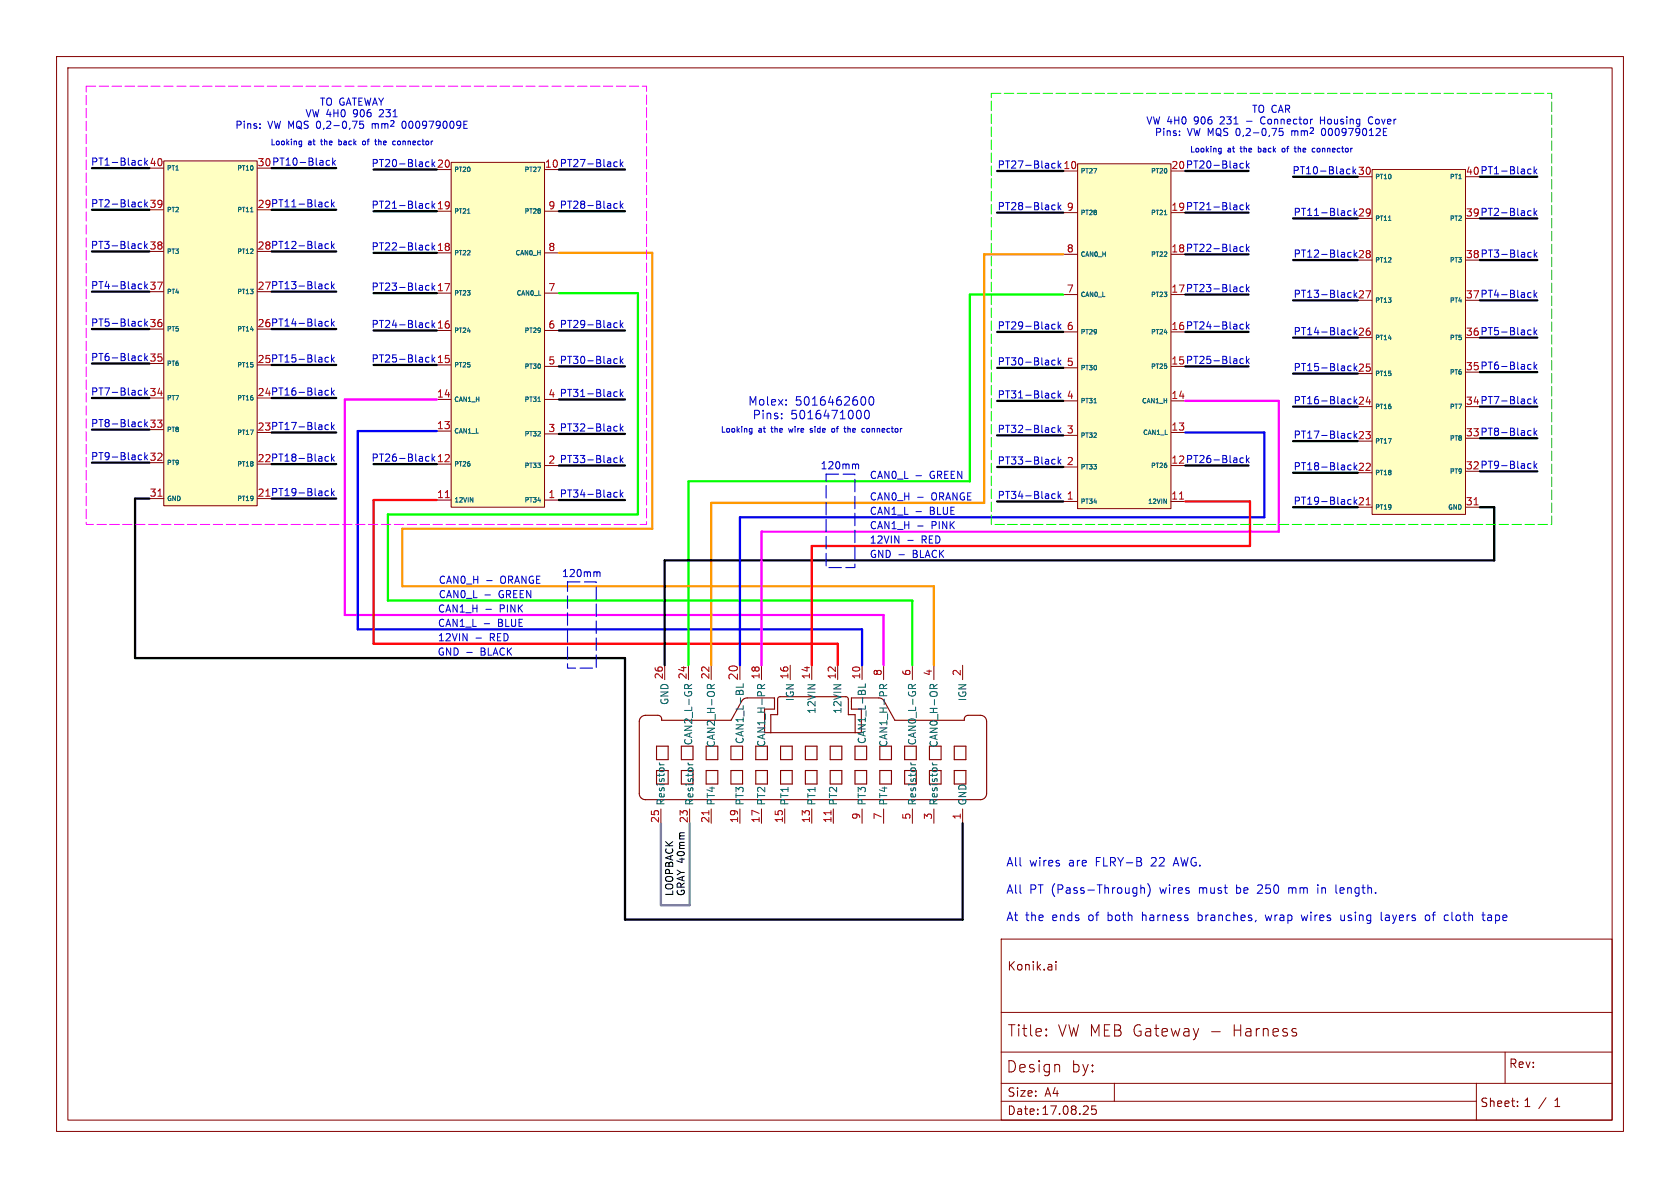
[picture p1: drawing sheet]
<svg xmlns="http://www.w3.org/2000/svg" width="297mm" height="210mm" viewBox="0 0 297 210" stroke-linecap="round" stroke-linejoin="round" font-family="sans-serif">
<g fill="none" stroke="#840000" stroke-width=".18">
<path d="M10 10h277v190h-277zM12 12h273v186h-273zM117.5 117.6v2.5M121.7 117.6v2.5M125.7 117.6v2.5M134.6 117.6v2.5M139.7 117.6v2.5M143.5 117.6v2.5M148.1 117.6v2.5M152.4 117.6v2.5M156.2 117.6v2.5M161.3 117.6v2.5"/>
<path d="M165.1 117.6v2.5M170.2 117.6v2.5M116.8 143v2.5M121.9 143v2.5M125.7 143v2.5M130.8 143v2.5M134.6 143v2.5M138.7 143v2.5M143.5 143v2.5M147.3 143v2.5M152.4 143v2.5M156.2 143v2.5"/>
<path d="M161.3 143v2.5M165.1 143v2.5M170.2 143v2.5M177 179h108M177 166h108v32h-108zM186.7 170v.1M186.7 170.5v1M177 191.5h108M177 186h108M177 194.7h84M185 183h.1l-.1 .1M185 183h-.1l.1 .1"/>
<path d="M185 181.9v.2M185 183v.1M185 181.9l.1 .1-.1 .1M185 181.9l-.1 .1 .1 .1M187.2 188.3l.1 1.2M193.7 195.5h-.7v.7l.2-.1h.5l.1 .3-.1 .5-.2 .1-.5-.1M197 191.5v3.2M214.2 182.4h1.5M229.1 182.6l.1 .2-.1 .2M261 191.5v6.5M266.1 186v5.5M268.3 195.5v.1"/>
<path d="M268.3 194.7v.1M273.3 194l-1.3 2"/>
</g>
<g fill="none" stroke="#840000" stroke-width=".2">
<path d="M116.1 131.9h2v2.4h-2zM117 127.1a.66 .66 0 0 0-.7-.7l-2.2 .1a1.09 1.09 0 0 0-1.1 1v12.8a1.1 1.1 0 0 0 1.1 1.1h59.2M120.5 131.9h2v2.4h-2zM122.5 136.2h-2v2.4h2M124.8 131.9v2.4h2.1v-2.4M124.8 136.2h2.1v2.4h-2.1zM129.2 131.9h2.1v2.4h-2.1zM129.2 136.2h2.1v2.4h-2.1zM131.1 123.9l-1.9 3.4h-12.2v-.2M132.1 123.4h4.8v2h-1.7v4.1M133.6 131.9v2.4h2.1v-2.4M133.6 136.2h2.1v2.4h-2.1z"/>
<path d="M138 131.9h2.1v2.4h-2.1zM138 136.2h2.1v2.4h-2.1zM142.4 131.9h2v2.4h-2zM142.4 136.2h2v2.4h-2zM146.8 131.9h2v2.4h-2zM146.8 136.2h2v2.4h-2zM151.2 131.9h2v2.4h-2zM151.2 136.2h2v2.4h-2zM155.4 123.4h-4.9v2h1.8v4.1h-16v-3.2h1.2v-2.8l.3-.3h11.8l.2 .1 .2 .3v2.7h1.2v3.2M155.5 131.9v2.4h2.1v-2.4M155.5 136.2h2.1v2.4h-2.1zM156.3 123.9l1.9 3.4h12.3v-.2a.65 .65 0 0 1 .6-.6l2.2-.1a1.09 1.09 0 0 1 1.1 1.1"/>
<path d="M159.9 131.9h2.1v2.4h-2.1zM162 136.2h-2.1v2.4h2.1M164.3 131.9v2.4h2.1v-2.4M168.7 131.9h2.1v2.4h-2.1zM168.7 136.2h2.1v2.4h-2.1zM174.4 127.5v12.8a1.1 1.1 0 0 1-1.1 1.1"/>
</g>
<g fill="none" stroke="#006464" stroke-width=".18">
<path d="M116.6 135.2h.8M116.6 134.8l.2 .4M121 121.7v-.5l.3-.2 .3 .1 .1 .6M121.7 135.2h.8M121.7 134.8l.2 .4M122.3 121l-.6 .4M125 121.7v-.5l.3-.2 .3 .1 .1 .6M126.3 121l-.6 .4M131.4 120.9v.6h-1.3M133.9 121.7v-.5l.3-.2 .3 .1 .1 .6M135.2 121l-.6 .4M153 120.9v.6h-1.3"/>
<path d="M155.5 121.7v-.5l.3-.2 .3 .1 .1 .6M156.8 121l-.6 .4M160.6 121.7v-.5l.2-.2 .4 .1 .1 .6M161 135.2h.9M161 134.8l.3 .4M161.9 121l-.6 .4M164.4 121.7v-.5l.3-.2 .3 .1 .1 .6M164.8 135.2h.9M164.8 134.8l.3 .4M165.7 121l-.6 .4"/>
</g>
<path d="M125.3 143.3v.7M146.9 143.3v.7" fill="none" stroke="#a90000" stroke-width=".18"/>
<path d="M242.6 30h16.5v60.9h-16.5z" fill="#ffffc2"/>
<path d="M240 31.2h2.5M240 38.6h2.5M242.6 30h16.5v60.9h-16.5zM240 46h2.5M240 53.1h2.5M240 59.7h2.5M240 66h2.5M240 71.9h2.5M240 78h2.5M240 89.7h2.5M240 83.6h2.5M259.1 89.7h2.5" fill="none" stroke="#840000" stroke-width=".18"/>
<path d="M245.5 39h.4M257.9 31.6h.5" fill="none" stroke="#006464" stroke-width=".18"/>
<path d="M241.5 89.2h.7M260.6 89.2h.7" fill="none" stroke="#a90000" stroke-width=".18"/>
<path d="M79.8 28.7h16.5v61h-16.5z" fill="#ffffc2"/>
<g fill="none" stroke="#840000" stroke-width=".18">
<path d="M77.2 30h2.5M77.2 37.3h2.5M79.8 28.7h16.5v61h-16.5zM77.2 44.7h2.5M77.2 51.8h2.5M77.2 58.4h2.5M96.3 44.7h2.5M96.3 51.8h2.5M77.2 64.5h2.5M77.2 70.6h2.5M77.2 76.2h2.5M77.2 82h2.5"/>
<path d="M77.2 88.4h2.6M96.3 88.4h2.5"/>
</g>
<path d="M82.6 37.7h.5M95.1 71h.4" fill="none" stroke="#006464" stroke-width=".18"/>
<path d="M78.7 88h.8" fill="none" stroke="#a90000" stroke-width=".18"/>
<path d="M29 28.4h16.5v61h-16.5z" fill="#ffffc2"/>
<path d="M26.4 29.7h2.5M26.4 37.1h2.5M29 28.4h16.5v61h-16.5zM26.4 44.5h2.5M26.4 51.6h2.5M26.4 58.2h2.5M26.4 64.3h2.5M26.4 70.4h2.5M26.4 75.9h2.5M26.4 81.8h2.5M26.4 88.1h2.6" fill="none" stroke="#840000" stroke-width=".18"/>
<path d="M27.9 87.7h.8" fill="none" stroke="#a90000" stroke-width=".18"/>
<path d="M44.3 37.4h.4" fill="none" stroke="#006464" stroke-width=".18"/>
<path d="M190.5 29h16.5v60.9h-16.5z" fill="#ffffc2"/>
<g fill="none" stroke="#840000" stroke-width=".18">
<path d="M188 30.2h2.5M188 37.6h2.5M190.5 29h16.5v60.9h-16.5zM188 45h2.5M188 52.1h2.5M188 58.7h2.5M188 70.9h2.5M188 65h2.5M188 77h2.5M207.1 70.9h2.4M207.1 76.5h2.4M188 88.6h2.5"/>
<path d="M188 82.6h2.5M207 88.6h2.5"/>
</g>
<path d="M205.8 38h.5M193.4 71.2h.4M205.8 88.2l.4 .8v-.8" fill="none" stroke="#006464" stroke-width=".18"/>
<path d="M208.5 88.2h.7" fill="none" stroke="#a90000" stroke-width=".18"/>
<g fill="none" stroke="#0000c2" stroke-width=".18">
<path d="M24.7 28.4h.3M24.7 35.7l.3 .1M25 29.1l-.3 .1M25 36.5l-.3 .1M25.6 27.9v1.3M25.6 35.3v1.3M25.7 28.7l.4 .5M25.7 36.1l.4 .5M26.1 28.4l-.5 .4M26.1 35.7l-.5 .5M46 21.9v.1M46 22.6v.1"/>
<path d="M52.9 25.6h.4M52.9 25h.4M53.3 24.9v.8l-.3 .2M57.5 36.5l.2 .1 .4-.1M57.7 29.1l.2 .1 .4-.1M58.1 35.8l-.4-.1-.2 .1M58.3 28.4h-.4l-.2 .1M58.6 35.3v1.3M58.7 36.1l.4 .5M58.8 27.9v1.3M58.9 28.7l.4 .5M59.1 35.7l-.5 .5"/>
<path d="M59.3 28.4l-.5 .4M63.6 21.4v.6l.1-.1 .5 .1 .1 .5-.3 .2-.4-.1M64.4 24.9l-.3 .2v.4l.3 .1M66.2 24.9h.4M66.4 25.6h.2M69.6 24.9l.3 .1M69.9 25.6h-.3M75.3 29.3l.2 .2 .3-.1M75.3 36.7l.2 .1h.3M75.8 28.7l-.3-.1-.2 .1M75.8 36h-.3l-.2 .1M76.4 28.2v1.3"/>
<path d="M76.4 35.6v1.2M76.5 29l.4 .5M76.5 36.3l.4 .5M76.9 28.6l-.5 .5M76.9 36l-.5 .5M82 22.7h.6M82 22h.4M82 21.4h.6M108.6 29.3l.2 .2 .3-.1M108.6 36.7l.2 .1h.3M109.1 28.7l-.3-.1-.2 .1M109.1 36h-.3l-.2 .1"/>
<path d="M109.7 28.2v1.3M109.7 35.6v1.2M109.8 29l.3 .5M109.8 36.3l.3 .5M110.1 28.6l-.4 .5M110.1 36l-.4 .5M186 37l.2 .1 .3-.1M186 29.6l.2 .1h.3M186.5 36.3l-.3-.1-.2 .2M186.5 28.9h-.3l-.2 .1M187.1 28.4v1.3M187.1 35.8v1.3"/>
<path d="M187.2 36.6l.4 .5M187.2 29.2l.4 .5M187.6 36.2l-.5 .5M187.6 28.9l-.5 .5M208.5 23.8v.2M208.5 23.2v.1M215.5 26.8h.4M215.5 26.3h.4M215.9 26.2v.8l-.3 .2M219.3 37l.1 .1 .4-.1M219.3 29.6l.1 .1h.4M219.8 36.3l-.4-.1-.1 .2"/>
<path d="M219.8 28.9h-.4l-.1 .1M220.4 28.4v1.3M220.4 35.8v1.3M220.5 36.6l.3 .5M220.5 29.2l.3 .5M220.8 36.2l-.4 .5M220.8 28.9l-.4 .5M223.1 20.7l-.2 .5 .2 .7M226.2 22.7l-.1 .6 .2-.1h.4l.1 .5-.2 .3-.5-.2M227 26.2l-.4 .2 .1 .4 .3 .1M228.8 26.2h.4M229 26.8l.2 .1"/>
<path d="M232.2 26.2l.3 .1M232.5 26.8l-.3 .1M233.4 20.6v1.3M233.4 21.3h.8M238.1 30.6l.2 .1h.4M238.3 38l.2 .1 .4-.1M238.7 29.9h-.4l-.2 .1M238.9 37.3l-.4-.1-.2 .2M239.2 29.5v1.2M239.3 30.2l.4 .5M239.7 29.9l-.5 .5M242.4 20.6a.64 .64 0 0 0-.5 .7 .64 .64 0 0 0 .5 .6"/>
<path d="M244.6 24h.6M244.6 23.3h.4M270.3 29.9h.4M270.3 37.2l.4 .1M270.7 30.7h-.4M270.7 38l-.4 .1M271.2 29.5v1.2M271.2 36.8v1.3M271.3 30.2l.4 .5M271.3 37.6l.4 .5M271.7 29.9l-.5 .5M271.7 37.2l-.5 .5"/>
<path d="M24.7 43.1l.3 .1M24.7 56.8l.3 .1M24.7 50.2l.3 .1M25 43.9h-.3M25 57.6l-.3 .1M25 51h-.3M25.6 42.7v1.2M25.6 49.8v1.2M25.6 56.4v1.3M25.7 43.5l.4 .4M25.7 57.2l.4 .5M25.7 50.6l.4 .4"/>
<path d="M26.1 43.1l-.5 .5M26.1 56.8l-.5 .5M26.1 50.2l-.5 .5M57.5 43.8l.2 .1h.4M57.5 57.5l.2 .2 .4-.1M57.5 50.9l.2 .1h.4M58.1 43.2l-.4-.1-.2 .1M58.1 56.9l-.4-.1-.2 .1M58.1 50.3l-.4-.1-.2 .1M58.6 42.7v1.2M58.6 49.8v1.2M58.6 56.4v1.3"/>
<path d="M58.7 43.5l.4 .4M58.7 57.2l.4 .5M58.7 50.6l.4 .4M59.1 43.1l-.5 .5M59.1 56.8l-.5 .5M59.1 50.2l-.5 .5M75.3 51.2l.2 .1 .3-.1M75.3 57.8l.2 .1 .3-.1M75.3 44.1l.2 .1 .3-.1M75.8 50.5h-.3l-.2 .1M75.8 57.1h-.3l-.2 .1M75.8 43.4l-.3-.1-.2 .2"/>
<path d="M76.4 42.9v1.3M76.4 50v1.3M76.4 56.6v1.3M76.5 50.8l.4 .5M76.5 57.4l.4 .5M76.5 43.7l.4 .5M76.9 50.5l-.5 .4M76.9 57.1l-.5 .4M76.9 43.3l-.5 .5M108.6 57.8l.2 .1 .3-.1M109.1 57.1h-.3l-.2 .1M109.7 56.6v1.3"/>
<path d="M109.8 57.4l.3 .5M110.1 57.1l-.4 .4M186 58l.2 .2 .3-.1M186.5 57.4l-.3-.1-.2 .1M187.1 56.9v1.3M187.2 57.7l.4 .5M187.6 57.3l-.5 .5M219.3 58l.1 .2 .4-.1M219.3 44.3l.1 .1h.4M219.3 51.4l.1 .2 .4-.1M219.8 57.4l-.4-.1-.1 .1M219.8 43.7l-.4-.1-.1 .1"/>
<path d="M219.8 50.8l-.4-.1-.1 .1M220.4 43.2v1.2M220.4 50.3v1.3M220.4 56.9v1.3M220.5 44l.3 .4M220.5 51.1l.3 .5M220.5 57.7l.3 .5M220.8 43.6l-.4 .5M220.8 50.7l-.4 .5M220.8 57.3l-.4 .5M238.3 59.1l.2 .1 .4-.1M238.3 52.5l.2 .1 .4-.1"/>
<path d="M238.3 45.3l.2 .2 .4-.1M238.9 58.4l-.4-.1-.2 .2M238.9 51.8l-.4-.1-.2 .1M238.9 44.7l-.4-.1-.2 .1M270.3 58.3l.4 .1M270.3 51.7l.4 .1M270.3 44.6l.4 .1M270.7 59.1l-.4 .1M270.7 52.5l-.4 .1M270.7 45.4l-.4 .1M271.2 51.3v1.3M271.2 57.9v1.3"/>
<path d="M271.2 44.2v1.3M271.3 58.7l.4 .5M271.3 52.1l.4 .5M271.4 45l.3 .5M271.7 58.3l-.5 .5M271.7 51.7l-.5 .5M271.7 44.6l-.5 .5M24.7 74.6h.3M24.7 69l.3 .1M24.7 62.9l.3 .1M25 75.4h-.3M25 69.8h-.3"/>
<path d="M25 63.7h-.3M25.6 62.5v1.2M25.6 68.6v1.2M25.6 74.2v1.2M25.7 74.9l.4 .5M25.7 69.4l.4 .4M25.7 63.3l.4 .4M26.1 74.6l-.5 .5M26.1 69l-.5 .5M26.1 62.9l-.5 .5M57.5 63.9l.2 .1 .4-.1M57.5 69.7l.2 .1h.4"/>
<path d="M57.5 75.8l.2 .1h.4M58.1 63.2h-.4l-.2 .1M58.1 69.1l-.4-.1-.2 .1M58.1 75.2l-.4-.1-.2 .1M58.6 62.7v1.3M58.6 68.6v1.2M58.6 74.7v1.2M58.7 69.4l.4 .4M58.7 63.5l.4 .5M58.7 75.5l.4 .4M59.1 69l-.5 .5M59.1 63.2l-.5 .4"/>
<path d="M59.1 75.1l-.5 .5M75.3 63.9l.2 .1 .3-.1M75.8 63.2h-.3l-.2 .1M76.4 62.7v1.3M76.5 63.5l.4 .5M76.9 63.2l-.5 .4M108.6 70l.2 .1 .3-.1M108.6 76.1l.2 .1 .3-.1M108.6 64.1l.2 .2 .3-.1M109.1 69.3h-.3l-.2 .1M109.1 75.4l-.3-.1-.2 .2M109.1 63.5l-.3-.1-.2 .1"/>
<path d="M109.7 63v1.3M109.7 68.8v1.3M109.7 74.9v1.3M109.8 69.6l.3 .5M109.8 75.7l.3 .5M109.8 63.8l.3 .5M110.1 69.3l-.4 .4M110.1 75.3l-.4 .5M110.1 63.4l-.4 .5M132.6 76.4h.3M132.6 75.8h.3M132.9 75.7v.8l-.3 .2"/>
<path d="M138.2 73.9v.1M138.2 73.1v.1M139 71.5v.1M139 70.7v.1M139.4 75.7l.2 .7M143.2 76.4h.3M143.5 75.7l-.3 .2 .1 .1 .2 .1M147.1 75.8l.1-.1 .3 .1v.6l-.4-.1zM149.9 75.4v1M150 75.7l-.1 .1M152.1 72.7l.2 .8-.2 .4-.2 .1M152.7 70.1a.94 .94 0 0 1 0 1.5"/>
<path d="M153 72.7l.2-.2a.81 .81 0 0 1 .6 .7 .81 .81 0 0 1-.3 .8h-.2a.81 .81 0 0 1-.3-1.3zM153.6 75.7l-.4 .2 .1 .4 .3 .1M153.8 70.3l.2-.2a.81 .81 0 0 1 .6 .6 .81 .81 0 0 1-.3 .8l-.2 .1a.81 .81 0 0 1-.3-1.3zM186 64.4l.2 .1h.3M186 70.2l.2 .2 .3-.1M186 76.3l.2 .1h.3M186.5 69.6l-.3-.1-.2 .1M186.5 63.7h-.3l-.2 .1M186.5 75.7l-.3-.1-.2 .1M187.1 63.2v1.3M187.1 69.1v1.3M187.1 75.2v1.2"/>
<path d="M187.2 64l.4 .5M187.2 69.9l.4 .5M187.2 76l.4 .4M187.6 69.5l-.5 .5M187.6 63.7l-.5 .4M187.6 75.6l-.5 .5M219.3 64.1l.1 .2 .4-.1M219.8 63.5l-.4-.1-.1 .1M220.4 63v1.3M220.5 63.8l.3 .5M220.8 63.4l-.4 .5M238.3 71.2l.2 .2 .4-.1"/>
<path d="M238.3 65.4l.2 .1h.4M238.3 77.3l.2 .2 .4-.1M238.9 70.6l-.4-.1-.2 .1M238.9 64.7h-.4l-.2 .1M238.9 76.7l-.4-.1-.2 .1M270.3 64.4l.4 .1M270.3 76.1l.4 .1M270.3 70.5l.4 .1M270.7 65.2l-.4 .1M270.7 76.9l-.4 .1M270.7 71.3l-.4 .1M271.2 64v1.3"/>
<path d="M271.2 70.1v1.3M271.2 75.7v1.3M271.3 64.8l.4 .5M271.3 76.5l.4 .5M271.3 70.9l.4 .5M271.7 64.4l-.5 .5M271.7 76.1l-.5 .5M271.7 70.5l-.5 .5M24.7 80.4l.3 .1M25 81.2l-.3 .1M25.6 80v1.3M25.7 80.8l.4 .5"/>
<path d="M26.1 80.4l-.5 .5M57.5 81.4l.2 .1h.4M57.5 87.5l.2 .1h.4M58.1 80.7h-.4l-.2 .1M58.1 86.8h-.4l-.2 .1M58.6 80.3v1.2M58.6 86.4v1.2M58.7 87.1l.4 .5M58.7 81l.4 .5M59.1 86.8l-.5 .5M59.1 80.7l-.5 .5M75.3 81.4l.2 .1h.3"/>
<path d="M75.8 80.7h-.3l-.2 .1M76.4 80.3v1.2M76.5 81l.4 .5M76.9 80.7l-.5 .5M108.6 87.8l.2 .1 .3-.1M108.6 81.7l.2 .1 .3-.1M109.1 87.1l-.3-.1-.2 .2M109.1 81l-.3-.1-.2 .2M109.7 80.5v1.3M109.7 86.6v1.3M109.8 87.4l.3 .5M109.8 81.3l.3 .5"/>
<path d="M110.1 87l-.4 .5M110.1 80.9l-.4 .5M151.3 82.1h.4l.1 .8M158.9 98.1h1M160.5 95.5h1M161.9 84.1h1M161.9 90.4h1M162.2 93h1M162.2 87.9h1M186 88l.2 .1h.3M186 81.9l.2 .1h.3M186.5 87.3h-.3l-.2 .1"/>
<path d="M186.5 81.3l-.3-.1-.2 .1M187.1 80.8v1.2M187.1 86.9v1.2M187.2 87.6l.4 .5M187.2 81.6l.4 .4M187.6 87.3l-.5 .5M187.6 81.2l-.5 .5M219.3 81.7l.1 .1 .4-.1M219.8 81l-.4-.1-.1 .2M220.4 80.5v1.3M220.5 81.3l.3 .5M220.8 80.9l-.4 .5"/>
<path d="M238.3 82.9l.2 .2 .4-.1M238.3 89l.2 .1h.4M238.9 82.3l-.4-.1-.2 .1M238.9 88.4l-.4-.1-.2 .1M270.3 82h.4M270.7 82.7l-.4 .1M271.2 81.5v1.3M271.3 82.3l.4 .5M271.7 82l-.5 .4M82.5 115.3h1M84.1 112.8h1M85.6 110.3h1"/>
<path d="M85.7 105.2h1M85.9 107.7h1M86 102.6h1M105.6 101.1h.4l.1 .8M201.7 156.4v1.5M201.7 157.1l.2-.2 .4 .1v.9M202.9 156.2a1.72 1.72 0 0 1 0 2.3M227.8 156.9v1M227.9 157l-.1 .1M233 156.4v.2M233 156.9v1M236.2 156.4v1.3l.2 .2"/>
<path d="M222 162.7v.2M223.7 161.7l.3 1M230 161.7l.3 1M237 161.7v.8l.1 .2h.4M244.2 161.2v1.3l.2 .2M252.7 161.9l-.4-.2-.3 .3v.5l.1 .2h.4l.2-.1M255.6 161.7l.4 .1M256 162.7h-.4M262 161.7h.5M262.2 161.2v1.3l.3 .2M263.2 161.7l-.2 .1M263.2 162.2a.29 .29 0 0 0-.2 .3 .29 .29 0 0 0 .2 .2"/>
</g>
<g fill="none" stroke="#000" stroke-width=".4">
<path d="M16.3 37.1h10.1M16.3 29.7h10.1M48 37.1h11.4M48 29.7h11.4M66 30h11.2M66 37.3h11.2M98.8 30h11.7M98.8 37.3h11.7M176.3 37.6h11.7M176.3 30.2h11.7M209.5 37.6h11.2M209.5 30.2h11.2"/>
<path d="M228.6 31.2h11.4M228.6 38.6h11.4M261.6 31.2h10.2M261.6 38.6h10.2M16.3 58.2h10.1M16.3 44.5h10.1M16.3 51.6h10.1M48 58.2h11.4M48 44.5h11.4M48 51.6h11.4M66 51.8h11.2M66 58.4h11.2"/>
<path d="M66 44.7h11.2M98.8 58.4h11.7M176.3 58.7h11.7M209.5 52.1h11.2M209.5 58.7h11.2M209.5 45h11.2M228.6 53.1h11.4M228.6 59.7h11.4M228.6 46h11.4M261.6 53.1h10.2M261.6 59.7h10.2M261.6 46h10.2"/>
<path d="M16.3 70.4h10.1M16.3 75.9h10.1M16.3 64.3h10.1M48 64.5h11.4M48 70.4h11.4M48 76.5h11.4M66 64.5h11.2M98.8 76.7h11.7M98.8 64.8h11.7M98.8 70.6h11.7M176.3 77h11.7M176.3 70.9h11.7"/>
<path d="M176.3 65h11.7M209.5 64.8h11.2M228.6 71.9h11.4M228.6 78h11.4M228.6 66h11.4M261.6 71.9h10.2M261.6 77.5h10.2M261.6 65.8h10.2M16.3 81.8h10.1M26.4 88.1h-2.5v28.2h86.6v46.3h59.7v-17.1M48 82h11.4M48 88.1h11.4"/>
<path d="M66 82h11.2M98.8 82.3h11.7M98.8 88.4h11.7M176.3 88.6h11.7M176.3 82.6h11.7M209.5 82.3h11.2M228.6 89.7h11.4M228.6 83.6h11.4M261.6 89.7h2.6v9.4h-146.7v18.5M261.6 83.3h10.2"/>
</g>
<path d="M77.2 70.6h-16.2v38.1h95.2v8.9M209.5 70.9h16.6v23.1h-91.5v23.6" fill="none" stroke="#f0f" stroke-width=".4"/>
<path d="M98.8 51.8h14v39.1h-44.2v15.3h92.7v11.4M188 52.1h-16.6v33h-49.7v32.5" fill="none" stroke="#0f0" stroke-width=".4"/>
<path d="M77.2 76.2h-14v35.1h89.2v6.3M209.5 76.5h14v14.9h-92.7v26.2" fill="none" stroke="#00f" stroke-width=".4"/>
<path d="M77.2 88.4h-11.2v25.4h82.1v3.8M209.5 88.6h11.5v7.9h-77.5v21.1" fill="none" stroke="#f00" stroke-width=".4"/>
<path d="M98.8 44.7h16.5v48.8h-44.2v10.1h94v14M188 45h-14v43.9h-48.3v28.7" fill="none" stroke="#f90" stroke-width=".4"/>
<path d="M116.8 145.5v14.5h5.1v-14.5" fill="none" stroke="#848484" stroke-width=".4"/>
<path d="M146 83.8h5.1v16.5h-5.1zM100.3 102.9h5.1v15.2h-5.1z" fill="none" stroke="#0000c2" stroke-width=".2" stroke-dasharray="2.2 .8"/>
<path d="M15.2 15.2h99.1v77.5h-99.1z" fill="none" stroke="#f0f" stroke-width=".18" stroke-dasharray="1.7 .6"/>
<path d="M175.3 16.5h99v76.2h-99z" fill="none" stroke="#00c200" stroke-width=".18" stroke-dasharray="1.7 .6"/>
<g font-size="2.8" fill="#840000">
<text x="178" y="183.5">Title:</text>
<text x="186.9" y="183.5">VW MEB Gateway</text>
<text x="217.9" y="183.5">Harness</text>
<text x="177.8" y="189.8">Design</text>
<text x="189.3" y="189.8">by:</text>
</g>
<g font-size="2.1" fill="#0000c2">
<text x="132.2" y="71.9">Molex:</text>
<text x="140.6" y="71.9">5016462600</text>
<text x="133" y="74.3">Pins:</text>
<text x="139.8" y="74.3">5016471000</text>
<text x="177.8" y="153.4">All</text>
<text x="182" y="153.4">wires</text>
<text x="189" y="153.4">are</text>
<text x="193.8" y="153.4">FLRY-B</text>
<text x="203.8" y="153.4">22</text>
<text x="207.9" y="153.4">AWG.</text>
<text x="177.8" y="158.2">All</text>
<text x="182" y="158.2">PT (Pass-Through)</text>
<text x="205.2" y="158.2">wires</text>
<text x="212.2" y="158.2">must</text>
<text x="218.9" y="158.2">be</text>
<text x="222.9" y="158.2">250</text>
<text x="228.5" y="158.2">mm</text>
<text x="233.8" y="158.2">in</text>
<text x="237.1" y="158.2">length.</text>
<text x="177.8" y="163">At</text>
<text x="181.2" y="163">the</text>
<text x="186" y="163">ends</text>
<text x="192.6" y="163">of</text>
<text x="196.1" y="163">both</text>
<text x="202.3" y="163">harness</text>
<text x="212.3" y="163">branches,</text>
<text x="224.5" y="163">wrap</text>
<text x="231" y="163">wires</text>
<text x="238" y="163">using</text>
<text x="245.3" y="163">layers</text>
<text x="253.3" y="163">of</text>
<text x="256.8" y="163">cloth</text>
<text x="263.8" y="163">tape</text>
</g>
<text font-size="2.1" fill="#a90000" x="130.6" y="120.4" transform="rotate(-90 130.6 120.4)">20</text>
<g font-size="2.1" fill="#840000">
<text x="178" y="171.8">Konik.ai</text>
<text x="266.7" y="189">Rev:</text>
<text x="178" y="197.3">Date: 17.08.25</text>
<text x="178" y="194.1">Size:</text>
<text x="184.7" y="194.1">A4</text>
<text x="261.6" y="195.9">Sheet:</text>
<text x="269.2" y="195.9">1</text>
<text x="274.8" y="195.9">1</text>
</g>
<g font-size="1.8" fill="#0000c2">
<text x="41.5" y="23">Pins:</text>
<text x="47.3" y="23">VW MQS 0,2-0,75</text>
<text x="53.9" y="20.9">VW 4H0</text>
<text x="56.4" y="18.9">TO GATEWAY</text>
<text x="62.5" y="20.9">906</text>
<text x="66.2" y="23">mm^{2}000979009E</text>
<text x="67.3" y="20.9">231</text>
<text x="202.6" y="22.2">VW 4H0</text>
<text x="211.2" y="22.2">906</text>
<text x="216" y="22.2">231</text>
<text x="220.8" y="22.2">-</text>
<text x="221.2" y="20.2">TO CAR</text>
<text x="223.5" y="22.2">Connector</text>
<text x="234.3" y="22.2">Housing</text>
<text x="243" y="22.2">Cover</text>
<text x="16" y="29.4">PT1-Black</text>
<text x="45.4" y="29.5">30 PT10-Black</text>
<text x="65.6" y="29.6">PT20-Black</text>
<text x="96.2" y="29.7">10 PT27-Black</text>
<text x="176.3" y="29.9">PT27-Black</text>
<text x="204.1" y="24.2">Pins:</text>
<text x="207" y="30">20 PT20-Black</text>
<text x="209.9" y="24.2">VW MQS 0,2-0,75</text>
<text x="228.8" y="24.2">mm^{2}000979012E</text>
<text x="228.4" y="30.9">PT10-Black</text>
<text x="259.1" y="31">40 PT1-Black</text>
<text x="16" y="36.7">PT2-Black</text>
<text x="45.4" y="36.8">29 PT11-Black</text>
<text x="65.6" y="37">PT21-Black</text>
<text x="96.8" y="37.1">9 PT28-Black</text>
<text x="176.3" y="37.2">PT28-Black</text>
<text x="207" y="37.3">19 PT21-Black</text>
<text x="228.6" y="38.3">PT11-Black</text>
<text x="240" y="38.4">29</text>
<text x="259.1" y="38.4">39 PT2-Black</text>
<text x="16" y="44.1">PT3-Black</text>
<text x="45.4" y="44.2">28 PT12-Black</text>
<text x="65.6" y="44.4">PT22-Black</text>
<text x="207" y="44.7">18 PT22-Black</text>
<text x="228.6" y="45.6">PT12-Black</text>
<text x="240" y="45.7">28</text>
<text x="259.1" y="45.7">38 PT3-Black</text>
<text x="16" y="51.2">PT4-Black</text>
<text x="45.4" y="51.3">27 PT13-Black</text>
<text x="65.6" y="51.5">PT23-Black</text>
<text x="207" y="51.8">17 PT23-Black</text>
<text x="228.6" y="52.7">PT13-Black</text>
<text x="240" y="52.8">27</text>
<text x="259.1" y="52.8">37 PT4-Black</text>
<text x="16" y="57.8">PT5-Black</text>
<text x="45.4" y="57.9">26 PT14-Black</text>
<text x="65.6" y="58.1">PT24-Black</text>
<text x="96.8" y="58.2">6 PT29-Black</text>
<text x="176.3" y="58.3">PT29-Black</text>
<text x="207" y="58.4">16 PT24-Black</text>
<text x="228.6" y="59.3">PT14-Black</text>
<text x="240" y="59.4">26</text>
<text x="259.1" y="59.4">36 PT5-Black</text>
<text x="16" y="63.9">PT6-Black</text>
<text x="45.4" y="64.3">25 PT15-Black</text>
<text x="65.6" y="64.2">PT25-Black</text>
<text x="96.8" y="64.5">5 PT30-Black</text>
<text x="176.3" y="64.7">PT30-Black</text>
<text x="207" y="64.5">15 PT25-Black</text>
<text x="228.6" y="65.7">PT15-Black</text>
<text x="240" y="65.8">25</text>
<text x="259.1" y="65.5">35 PT6-Black</text>
<text x="16" y="70">PT7-Black</text>
<text x="45.4" y="70.1">24 PT16-Black</text>
<text x="96.8" y="70.4">4 PT31-Black</text>
<text x="176.3" y="70.5">PT31-Black</text>
<text x="228.6" y="71.5">PT16-Black</text>
<text x="240" y="71.6">24</text>
<text x="259.1" y="71.6">34 PT7-Black</text>
<text x="16" y="75.6">PT8-Black</text>
<text x="45.4" y="76.2">23 PT17-Black</text>
<text x="96.8" y="76.5">3 PT32-Black</text>
<text x="176.3" y="76.6">PT32-Black</text>
<text x="228.6" y="77.6">PT17-Black</text>
<text x="240" y="77.7">23</text>
<text x="259.1" y="77.2">33 PT8-Black</text>
<text x="16" y="81.4">PT9-Black</text>
<text x="45.4" y="81.8">22 PT18-Black</text>
<text x="65.6" y="81.7">PT26-Black</text>
<text x="96.8" y="82">2 PT33-Black</text>
<text x="145" y="83.2">120mm</text>
<text x="176.3" y="82.2">PT33-Black</text>
<text x="207" y="82">12 PT26-Black</text>
<text x="228.6" y="83.2">PT18-Black</text>
<text x="240" y="83.3">22</text>
<text x="259.1" y="83.1">32 PT9-Black</text>
<text x="45.4" y="87.9">21 PT19-Black</text>
<text x="96.8" y="88.1">1 PT34-Black</text>
<text x="153.7" y="84.7">CAN0_L</text>
<text x="153.7" y="88.6">CAN0_H</text>
<text x="164.5" y="84.7">GREEN</text>
<text x="164.8" y="88.6">ORANGE</text>
<text x="176.3" y="88.3">PT34-Black</text>
<text x="228.6" y="89.3">PT19-Black</text>
<text x="240" y="89.4">21</text>
<text x="153.7" y="93.6">CAN1_H</text>
<text x="153.7" y="91.1">CAN1_L</text>
<text x="164.5" y="91.1">BLUE</text>
<text x="164.8" y="93.6">PINK</text>
<text x="153.7" y="96.2">12VIN</text>
<text x="153.7" y="98.7">GND -</text>
<text x="161.5" y="98.7">BLACK</text>
<text x="163" y="96.2">RED</text>
<text x="77.5" y="103.3">CAN0_H</text>
<text x="77.5" y="105.8">CAN0_L</text>
<text x="88.3" y="105.8">GREEN</text>
<text x="88.6" y="103.3">ORANGE</text>
<text x="99.3" y="102.2">120mm</text>
<text x="77.3" y="108.4">CAN1_H</text>
<text x="77.3" y="110.9">CAN1_L</text>
<text x="77.3" y="113.4">12VIN</text>
<text x="86.7" y="113.4">RED</text>
<text x="88.1" y="110.9">BLUE</text>
<text x="88.4" y="108.4">PINK</text>
<text x="77.3" y="116">GND -</text>
<text x="85.1" y="116">BLACK</text>
</g>
<g font-size="1.8" fill="#a90000">
<text x="26.4" y="29.5">40</text>
<text x="77.2" y="29.7">20</text>
<text x="187.9" y="30">10</text>
<text x="240" y="31">30</text>
<text x="26.4" y="36.8">39</text>
<text x="77.2" y="37.1">19</text>
<text x="188.5" y="37.3">9</text>
<text x="26.4" y="44.2">38</text>
<text x="77.2" y="44.5">18</text>
<text x="96.8" y="44.5">8</text>
<text x="188.5" y="44.7">8</text>
<text x="26.4" y="51.3">37</text>
<text x="77.2" y="51.6">17</text>
<text x="96.8" y="51.6">7</text>
<text x="188.5" y="51.8">7</text>
<text x="26.4" y="57.9">36</text>
<text x="77.2" y="58.2">16</text>
<text x="188.5" y="58.4">6</text>
<text x="26.4" y="64">35</text>
<text x="77.2" y="64.3">15</text>
<text x="188.5" y="64.8">5</text>
<text x="26.4" y="70.1">34</text>
<text x="77.2" y="70.4">14</text>
<text x="188.5" y="70.6">4</text>
<text x="207" y="70.6">14</text>
<text x="26.4" y="75.7">33</text>
<text x="77.2" y="75.9">13</text>
<text x="188.5" y="76.7">3</text>
<text x="207" y="76.2">13</text>
<text x="26.4" y="81.5">32</text>
<text x="77.2" y="81.8">12</text>
<text x="188.5" y="82.3">2</text>
<text x="26.4" y="87.9">31</text>
<text x="77.2" y="88.1">11</text>
<text x="188.5" y="88.4">1</text>
<text x="207" y="88.4">11</text>
<text x="259" y="89.4">31</text>
<text x="156" y="119.6" transform="rotate(-90 156 119.6)">8</text>
<text x="161" y="119.6" transform="rotate(-90 161 119.6)">6</text>
<text x="164.8" y="119.6" transform="rotate(-90 164.8 119.6)">4</text>
<text x="169.9" y="119.6" transform="rotate(-90 169.9 119.6)">2</text>
<text x="117.3" y="120.2" transform="rotate(-90 117.3 120.2)">26</text>
<text x="121.5" y="120.2" transform="rotate(-90 121.5 120.2)">24</text>
<text x="125.5" y="120.2" transform="rotate(-90 125.5 120.2)">22</text>
<text x="134.4" y="120.2" transform="rotate(-90 134.4 120.2)">18</text>
<text x="139.4" y="120.2" transform="rotate(-90 139.4 120.2)">16</text>
<text x="143.3" y="120.2" transform="rotate(-90 143.3 120.2)">14</text>
<text x="147.8" y="120.2" transform="rotate(-90 147.8 120.2)">12</text>
<text x="152.1" y="120.2" transform="rotate(-90 152.1 120.2)">10</text>
<text x="116.6" y="145.6" transform="rotate(-90 116.6 145.6)">25</text>
<text x="121.7" y="145.6" transform="rotate(-90 121.7 145.6)">23</text>
<text x="125.5" y="145.6" transform="rotate(-90 125.5 145.6)">21</text>
<text x="130.6" y="145.6" transform="rotate(-90 130.6 145.6)">19</text>
<text x="134.4" y="145.6" transform="rotate(-90 134.4 145.6)">17</text>
<text x="138.5" y="145.6" transform="rotate(-90 138.5 145.6)">15</text>
<text x="143.3" y="145.6" transform="rotate(-90 143.3 145.6)">13</text>
<text x="147.1" y="145.6" transform="rotate(-90 147.1 145.6)">11</text>
<text x="152.1" y="145" transform="rotate(-90 152.1 145)">9</text>
<text x="156" y="145" transform="rotate(-90 156 145)">7</text>
<text x="161" y="145" transform="rotate(-90 161 145)">5</text>
<text x="164.8" y="145" transform="rotate(-90 164.8 145)">3</text>
<text x="169.9" y="145" transform="rotate(-90 169.9 145)">1</text>
</g>
<g font-size="1.8" fill="#006464">
<text x="118.4" y="124.7" transform="rotate(-90 118.4 124.7)">GND</text>
<text x="140.6" y="124.1" transform="rotate(-90 140.6 124.1)">IGN</text>
<text x="171" y="124.1" transform="rotate(-90 171 124.1)">IGN</text>
<text x="122.6" y="131.9" transform="rotate(-90 122.6 131.9)">CAN2_L-GR</text>
<text x="131.7" y="131.6" transform="rotate(-90 131.7 131.6)">CAN1_L-BL</text>
<text x="144.4" y="126.3" transform="rotate(-90 144.4 126.3)">12VIN</text>
<text x="149" y="126.3" transform="rotate(-90 149 126.3)">12VIN</text>
<text x="153.3" y="131.6" transform="rotate(-90 153.3 131.6)">CAN1_L-BL</text>
<text x="162.2" y="131.9" transform="rotate(-90 162.2 131.9)">CAN0_L-GR</text>
<text x="126.6" y="132.2" transform="rotate(-90 126.6 132.2)">CAN2_H-OR</text>
<text x="135.5" y="132.2" transform="rotate(-90 135.5 132.2)">CAN1_H-PR</text>
<text x="157.1" y="132.2" transform="rotate(-90 157.1 132.2)">CAN1_H-PR</text>
<text x="166" y="132.2" transform="rotate(-90 166 132.2)">CAN0_H-OR</text>
<text x="117.7" y="142.5" transform="rotate(-90 117.7 142.5)">Resistor</text>
<text x="122.8" y="142.5" transform="rotate(-90 122.8 142.5)">Resistor</text>
<text x="126.6" y="142.5" transform="rotate(-90 126.6 142.5)">PT4</text>
<text x="131.7" y="142.5" transform="rotate(-90 131.7 142.5)">PT3</text>
<text x="135.5" y="142.5" transform="rotate(-90 135.5 142.5)">PT2</text>
<text x="139.6" y="142.5" transform="rotate(-90 139.6 142.5)">PT1</text>
<text x="144.4" y="142.5" transform="rotate(-90 144.4 142.5)">PT1</text>
<text x="148.2" y="142.5" transform="rotate(-90 148.2 142.5)">PT2</text>
<text x="153.3" y="142.5" transform="rotate(-90 153.3 142.5)">PT3</text>
<text x="157.1" y="142.5" transform="rotate(-90 157.1 142.5)">PT4</text>
<text x="162.2" y="142.5" transform="rotate(-90 162.2 142.5)">Resistor</text>
<text x="166" y="142.5" transform="rotate(-90 166 142.5)">Resistor</text>
<text x="171" y="142.5" transform="rotate(-90 171 142.5)">GND</text>
</g>
<g font-size="1.8">
<text x="119.2" y="158.5" transform="rotate(-90 119.2 158.5)">LOOPBACK</text>
<text x="121.3" y="158.5" transform="rotate(-90 121.3 158.5)">GRAY 40mm</text>
</g>
<g font-size="1.4" fill="#0000c2">
<text x="47.7" y="25.9">Looking</text>
<text x="54.5" y="25.9">at</text>
<text x="56.9" y="25.9">the</text>
<text x="60.3" y="25.9">back</text>
<text x="64.8" y="25.9">of</text>
<text x="67.3" y="25.9">the</text>
<text x="70.6" y="25.9">connector</text>
<text x="210.3" y="27.1">Looking</text>
<text x="217" y="27.1">at</text>
<text x="219.5" y="27.1">the</text>
<text x="222.9" y="27.1">back</text>
<text x="227.4" y="27.1">of</text>
<text x="229.9" y="27.1">the</text>
<text x="233.2" y="27.1">connector</text>
<text x="127.3" y="76.7">Looking</text>
<text x="134.1" y="76.7">at</text>
<text x="136.6" y="76.7">the</text>
<text x="139.9" y="76.7">wire</text>
<text x="143.9" y="76.7">side</text>
<text x="148" y="76.7">of</text>
<text x="150.5" y="76.7">the</text>
<text x="153.8" y="76.7">connector</text>
</g>
<g font-size="1.1" fill="#006464">
<text x="29.4" y="30.3">PT1</text>
<text x="41.8" y="30.3">PT10</text>
<text x="80.2" y="30.6">PT20</text>
<text x="92.6" y="30.6">PT27</text>
<text x="191" y="30.9">PT27</text>
<text x="203.3" y="30.9">PT20</text>
<text x="243" y="31.9">PT10</text>
<text x="256.1" y="31.9">PT1</text>
<text x="29.4" y="37.7">PT2</text>
<text x="41.8" y="37.7">PT11</text>
<text x="80.2" y="38">PT21</text>
<text x="92.6" y="38">PT28</text>
<text x="191" y="38.2">PT28</text>
<text x="203.3" y="38.2">PT21</text>
<text x="243" y="39.2">PT11</text>
<text x="256.1" y="39.2">PT2</text>
<text x="29.4" y="45.1">PT3</text>
<text x="41.8" y="45.1">PT12</text>
<text x="80.2" y="45.3">PT22</text>
<text x="91" y="45.3">CAN0_H</text>
<text x="191" y="45.6">CAN0_H</text>
<text x="203.3" y="45.6">PT22</text>
<text x="243" y="46.6">PT12</text>
<text x="256.1" y="46.6">PT3</text>
<text x="29.4" y="52.2">PT4</text>
<text x="41.8" y="52.2">PT13</text>
<text x="80.2" y="52.4">PT23</text>
<text x="91.2" y="52.4">CAN0_L</text>
<text x="191" y="52.7">CAN0_L</text>
<text x="203.3" y="52.7">PT23</text>
<text x="243" y="53.7">PT13</text>
<text x="256.1" y="53.7">PT4</text>
<text x="29.4" y="58.8">PT5</text>
<text x="41.8" y="58.8">PT14</text>
<text x="80.2" y="59">PT24</text>
<text x="92.6" y="59">PT29</text>
<text x="191" y="59.3">PT29</text>
<text x="203.3" y="59.3">PT24</text>
<text x="29.4" y="64.9">PT6</text>
<text x="41.8" y="65.1">PT15</text>
<text x="80.2" y="65.1">PT25</text>
<text x="92.6" y="65.4">PT30</text>
<text x="191" y="65.7">PT30</text>
<text x="203.3" y="65.4">PT25</text>
<text x="243" y="60.3">PT14</text>
<text x="256.1" y="60.3">PT5</text>
<text x="29.4" y="71">PT7</text>
<text x="41.8" y="71">PT16</text>
<text x="80.2" y="71.2">CAN1_H</text>
<text x="92.6" y="71.2">PT31</text>
<text x="191" y="71.5">PT31</text>
<text x="201.7" y="71.5">CAN1_H</text>
<text x="243" y="66.7">PT15</text>
<text x="256.1" y="66.4">PT6</text>
<text x="29.4" y="76.6">PT8</text>
<text x="41.8" y="77.1">PT17</text>
<text x="80.2" y="76.8">CAN1_L</text>
<text x="92.6" y="77.3">PT32</text>
<text x="191" y="77.6">PT32</text>
<text x="201.9" y="77.1">CAN1_L</text>
<text x="243" y="72.5">PT16</text>
<text x="256.1" y="72.5">PT7</text>
<text x="29.4" y="82.4">PT9</text>
<text x="41.8" y="82.7">PT18</text>
<text x="80.2" y="82.7">PT26</text>
<text x="92.6" y="82.9">PT33</text>
<text x="191" y="83.2">PT33</text>
<text x="203.3" y="82.9">PT26</text>
<text x="243" y="78.6">PT17</text>
<text x="256.1" y="78.1">PT8</text>
<text x="256.1" y="83.9">PT9</text>
<text x="29.5" y="88.8">GND</text>
<text x="41.8" y="88.8">PT19</text>
<text x="80.3" y="89">12VIN</text>
<text x="92.6" y="89">PT34</text>
<text x="191" y="89.3">PT34</text>
<text x="202.8" y="89.3">12VIN</text>
<text x="243" y="84.2">PT18</text>
<text x="243" y="90.3">PT19</text>
<text x="255.8" y="90.3">GND</text>
</g>
</svg>
